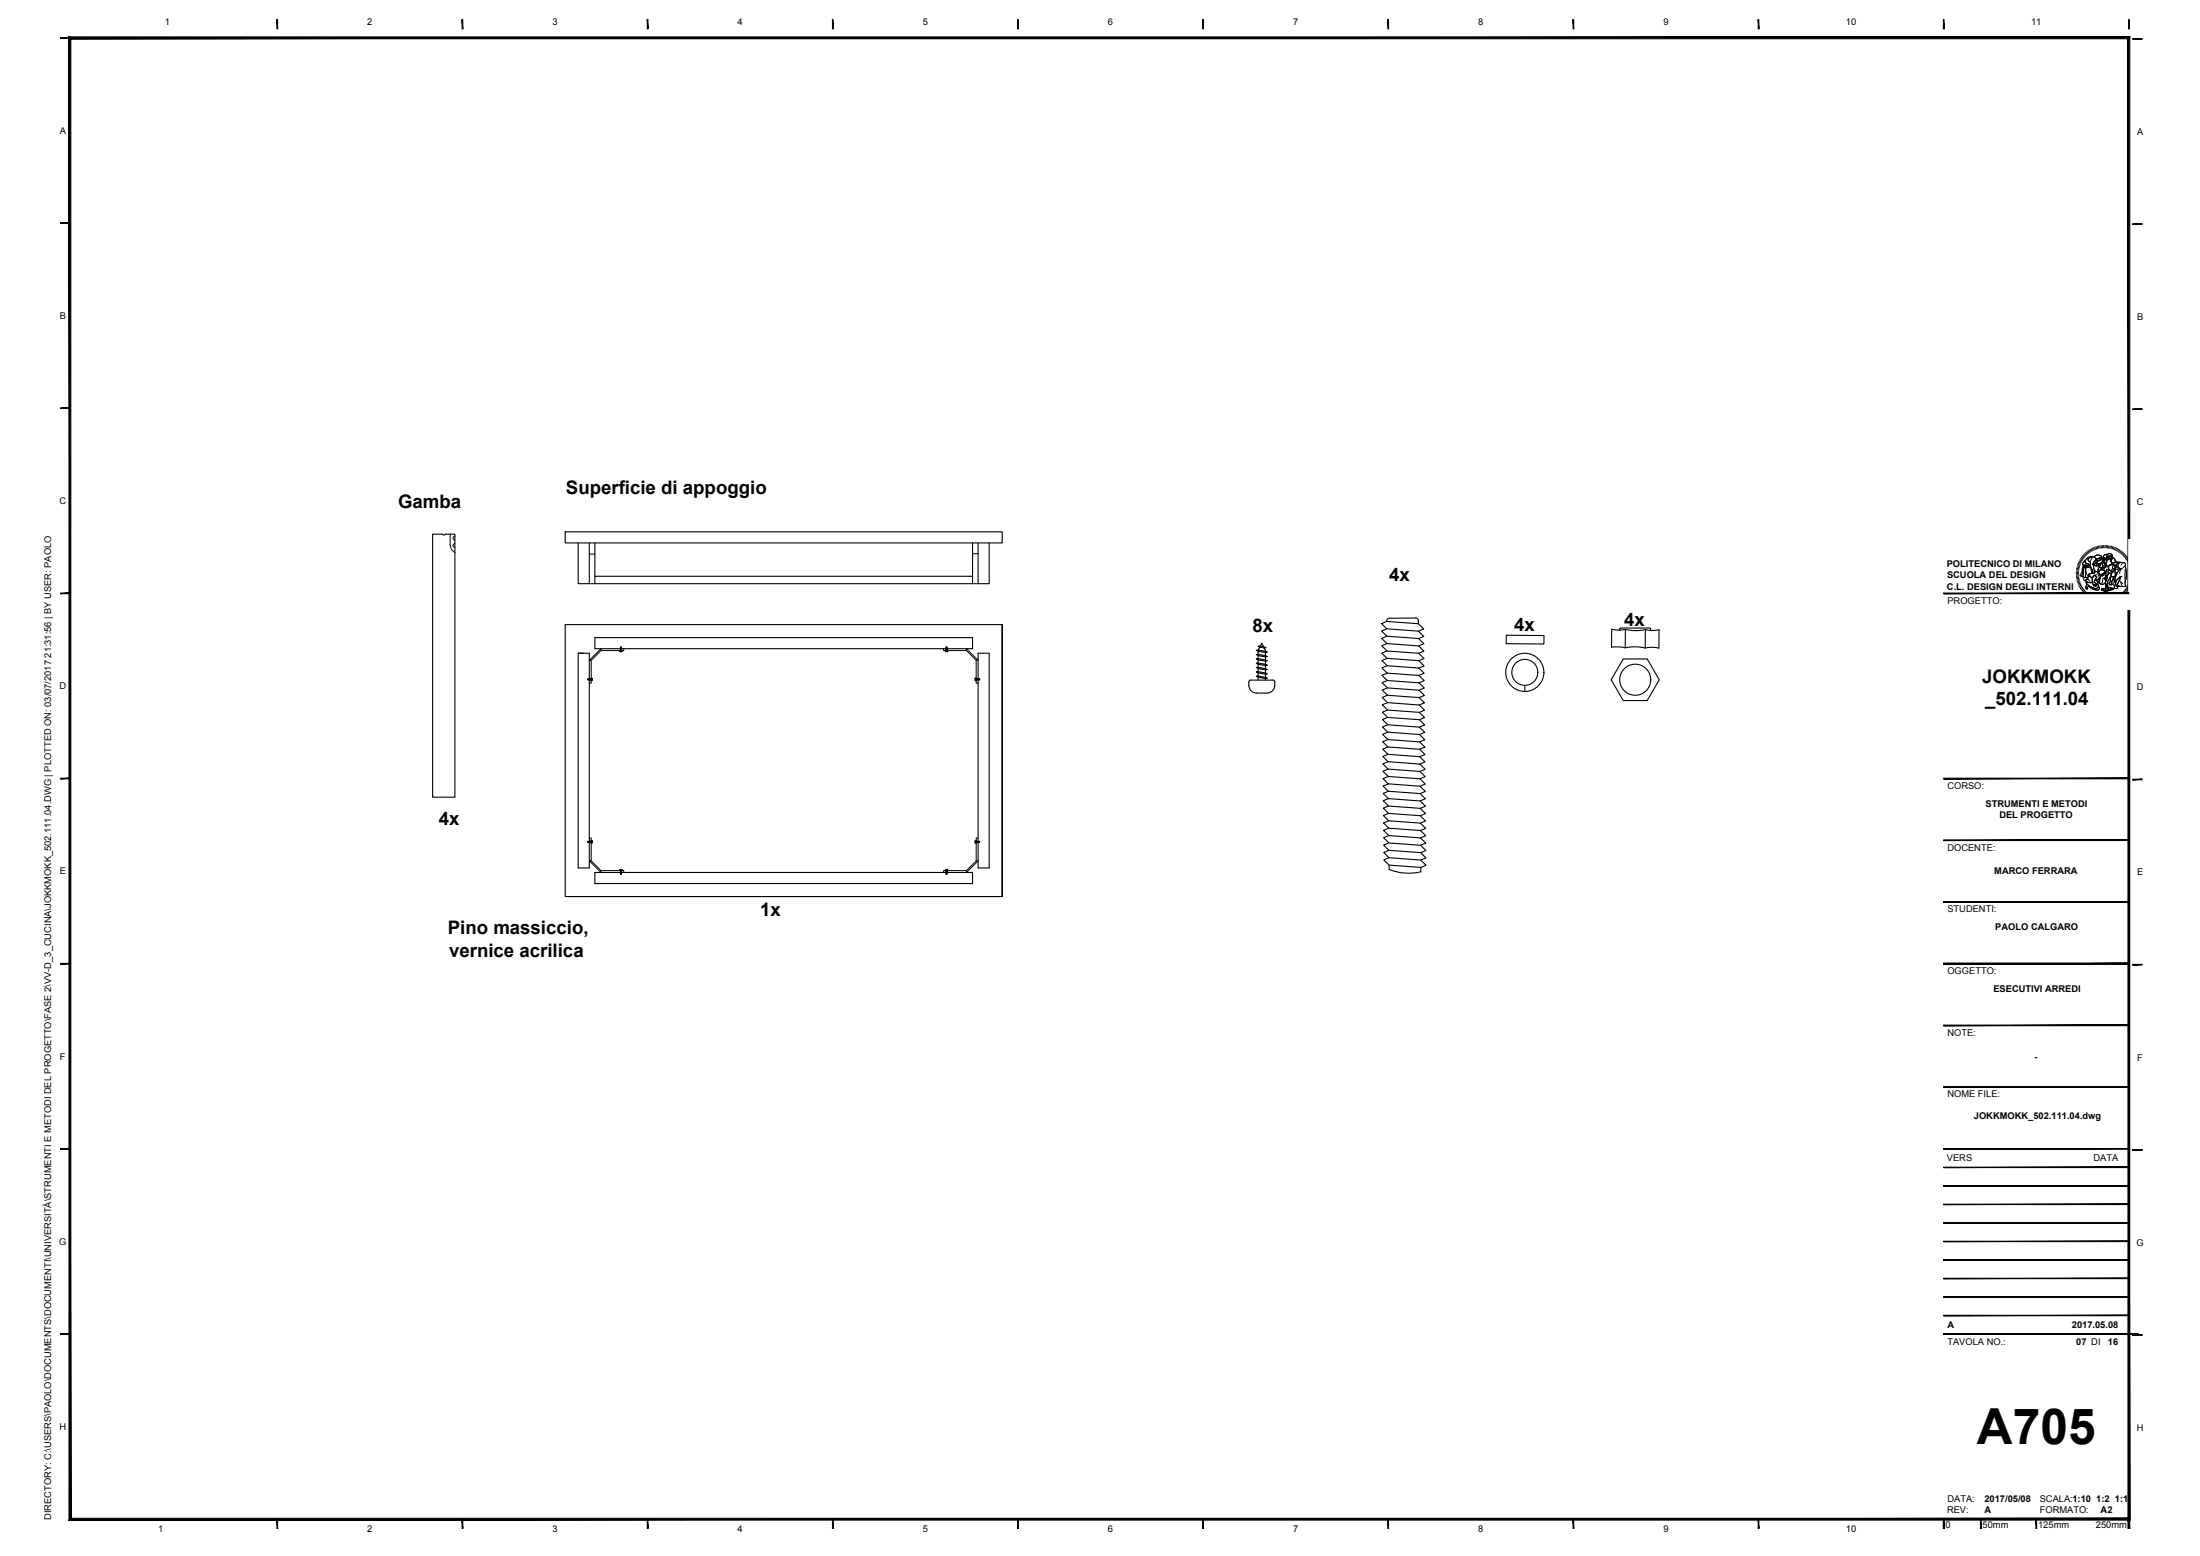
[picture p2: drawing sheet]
<svg xmlns="http://www.w3.org/2000/svg" width="594mm" height="420mm" viewBox="0 0 594 420" stroke-linecap="round" stroke-linejoin="round" font-family="sans-serif">
<g fill="none" stroke="#000" stroke-width=".3">
<path d="M120.3 144.2l-.5 .3-.4-.3h-2.6v71.1h6v-71.1h-2.5M152.6 143.6h118v3h-118zM156.1 146.6v11h3v-11M160.6 155.6h102v2h-102zM160.6 146.6v9M262.6 146.6v9M264.1 146.6v11h3v-11M156.1 176.4h3v7M157.6 176.4h-1.5v58h3v-7M167.5 175.2h-6.9v-3h102v3h-6.9M167.7 175.2h87.8M270.6 168.7v73.4h-118v-73.4h118v73.4"/>
<path d="M339.2 179.1l2.5 .3 .5 .2-.5 .1-2-.3zM339.2 177.9l2.5 .3 .5 .2-.5 .2-2-.4zM339.2 176.7l2.5 .3 .5 .3-.5 .1-2-.4zM339.2 175.6l2.5 .3 .5 .2-.5 .1-2-.3zM339.7 176.1v.6M339.7 177v.8M339.7 178.2v.8M339.7 179.4v.8M339.8 175.9l-.1 .2M340.2 174.8l-.4 .7M340.3 174.4l.4-.8 .5 1M340.3 174.4l1.6 .5-.5 .1-1.2-.2"/>
<path d="M340.3 174.4l-.6 .1 .5 .3M341.4 175l.3 .9M341.7 176.2v.8M341.7 177.4v.8M341.7 178.6v.8M341.7 179.7v.8M374.5 167.7v.1M374.5 169.8l-1.5-1.4 1.5-.6 8.5 .6 1.5 1.4-1.5 .6M374.5 171.8l-1.4-1.4 1.4-.6 8.5 .6 1.5 1.4-1.4 .6M374.5 173.8l-1.4-1.4 1.4-.6 8.6 .6 1.4 1.4-1.4 .6M374.6 175.8l-1.5-1.4 1.4-.6 8.6 .6 1.4 1.4-1.4 .6M374.6 177.8l-1.5-1.4 1.5-.6 8.5 .6 1.4 1.4-1.4 .6"/>
<path d="M374.6 179.8l-1.5-1.4 1.5-.6 8.5 .6 1.5 1.4-1.5 .6M383 167.6v.8M383 167.6a.71 .71 0 0 0-.7-.7h-7.1a.7 .7 0 0 0-.7 .8M406.7 171.5l10.2 .1v2.3l-10.2-.1zM435.2 169.9l1.9 .3 1.8-.3v5l-1.9-.2-1.8 .1zM437.4 170.2l.2-.6h7.9l.2 .2v.4M438.3 177.9h6.5l3.3 5.7-3.3 5.6h-6.5l-3.2-5.6zM438.9 174.9a12.1 12.1 0 0 1 5.4 .1M438.9 170a11.6 11.6 0 0 0 5.4 0l1.9 .2 1.8-.2v5l-1.9-.2-1.8 .2M444.3 170v5M159.1 183.6v43.6M264.1 183.4v-7h3v58h-3v-7"/>
<path d="M264.1 183.6v43.6M337.2 185.1l.1-1.2 .4-.3h6l.5 .3v1.2M337.2 185.1a2.09 2.09 0 0 0 2.1 2M339.2 181.4l2.5 .3 .5 .3-.5 .1-2-.4zM339.2 180.2l2.5 .3 .5 .3-.5 .1-2-.4zM339.2 182.6l2.5 .3 .5 .2-.5 .1-2-.3zM339.7 180.5v.9M339.7 181.7v.8M339.7 182.9v.7M341.7 180.9v.8M341.7 182.1v.8M341.7 183.2v.4"/>
<path d="M344.2 185.1a2.11 2.11 0 0 1-2 2h-2.9M374.6 181.8l-1.4-1.4 1.4-.6 8.5 .6 1.5 1.4-1.4 .6M374.6 183.8l-1.4-1.5 1.4-.5 8.6 .6 1.4 1.4-1.4 .6M374.6 185.8l-1.4-1.5 1.4-.5 8.6 .6 1.4 1.4-1.4 .6M374.7 187.7l-1.5-1.4 1.4-.5 8.6 .6 1.4 1.4-1.4 .6M374.7 189.7l-1.5-1.4 1.5-.6 8.5 .7 1.5 1.4-1.5 .6M374.7 191.7l-1.4-1.4 1.4-.6 8.5 .7 1.5 1.4-1.5 .6M374.7 193.7l-1.4-1.4 1.4-.6 8.5 .7 1.5 1.4-1.4 .5M374.7 195.7l-1.4-1.4 1.4-.6 8.6 .6 1.4 1.5-1.4 .5M374.8 197.7l-1.5-1.4 1.4-.6 8.6 .6 1.4 1.5-1.4 .5M374.8 199.7l-1.5-1.4 1.5-.6 8.5 .6 1.5 1.4-1.5 .6M411.8 185.1v1.6"/>
<path d="M374.8 201.7l-1.4-1.4 1.4-.6 8.5 .6 1.5 1.4-1.4 .6M374.8 203.7l-1.4-1.4 1.4-.6 8.6 .6 1.4 1.4-1.4 .6M374.8 205.7l-1.4-1.4 1.4-.6 8.6 .6 1.4 1.4-1.4 .6M374.9 207.7l-1.5-1.4 1.4-.6 8.6 .6 1.4 1.4-1.4 .6M374.9 209.7l-1.5-1.4 1.5-.6 8.5 .6 1.4 1.4-1.4 .6M374.9 211.7l-1.4-1.4 1.4-.6 8.5 .6 1.5 1.4-1.4 .6M374.9 213.7l-1.4-1.4 1.4-.6 8.6 .6 1.4 1.4-1.4 .6M374.9 215.6l-1.4-1.4 1.4-.5 8.6 .6 1.4 1.4-1.4 .6M375 217.7l-1.5-1.5 1.4-.6 8.6 .7 1.4 1.4-1.4 .6M375 219.6l-1.5-1.4 1.5-.5 8.5 .6 1.4 1.4-1.4 .6M167.5 235.6h-6.9v3h102v-3h-6.9M167.7 235.6h87.8"/>
<path d="M375 221.6l-1.4-1.4 1.4-.6 8.5 .7 1.5 1.4-1.5 .6M375 223.6l-1.4-1.4 1.4-.6 8.5 .7 1.5 1.4-1.4 .6M375 225.6l-1.4-1.4 1.4-.6 8.6 .7 1.4 1.4-1.4 .6M375 227.6l-1.4-1.4 1.4-.6 8.6 .7 1.4 1.4-1.4 .5M375.1 229.6l-1.5-1.4 1.4-.6 8.6 .6 1.4 1.5-1.4 .5M375.1 231.6l-1.4-1.4 1.4-.6 8.5 .6 1.5 1.5-1.5 .5M375.1 233.6v1.2a14 14 0 0 0 8.6 .6v-1.2l-8.6-.6-1.4-1.4 1.4-.6 8.5 .6 1.5 1.4-1.4 .6"/>
<circle cx="411.8" cy="181.6" r="3.5"/>
<circle cx="411.8" cy="181.6" r="5.2"/>
<circle cx="441.6" cy="183.5" r="4.2"/>
</g>
<g fill="none" stroke="#000" stroke-width=".27">
<path d="M16.4 10.3l2.5-.2v.2zM16.4 10.1h2.5l-2.5 .2zM18.6 10l.5 .5v399.5zM18.6 10l.5 400-.5 .5zM18.6 10h556.5l-556 .5zM19.1 10.5l556-.5-.5 .5zM74.8 5.3h.2v2.5zM74.8 5.3l.2 2.5h-.2zM124.8 5.3h.2v2.5zM124.8 5.3l.2 2.5h-.2zM174.8 5.3h.2v2.5zM174.8 5.3l.2 2.5h-.2z"/>
<path d="M224.8 5.3h.2v2.5zM224.8 5.3l.2 2.5h-.2zM274.8 5.3h.2v2.5zM274.8 5.3l.2 2.5h-.2zM324.8 5.3h.2v2.5zM324.8 5.3l.2 2.5h-.2zM374.8 5.3h.2v2.5zM374.8 5.3l.2 2.5h-.2zM424.8 5.3h.2v2.5zM424.8 5.3l.2 2.5h-.2zM474.8 5.3h.2v2.5zM474.8 5.3l.2 2.5h-.2z"/>
<path d="M524.8 5.3h.2v2.5zM524.8 5.3l.2 2.5h-.2zM574.6 10.5l.5 400-.5-.5zM574.8 5.3h.2v2.5zM574.8 5.3l.2 2.5h-.2zM575.1 10v400.5l-.5-400zM575.9 10.6l2.5-.2v.2zM575.9 10.4h2.5l-2.5 .2zM16.4 60.3l2.5-.2v.2zM16.4 60.1h2.5l-2.5 .2zM575.9 60.6l2.5-.2v.2zM575.9 60.4h2.5l-2.5 .2z"/>
<path d="M16.4 110.3l2.5-.2v.2zM16.4 110.1h2.5l-2.5 .2zM575.9 110.6l2.5-.2v.2zM575.9 110.4h2.5l-2.5 .2zM121.6 144.2v2.9M121.6 147.1a2.45 2.45 0 0 0 1.2 2.1M122.8 146.8a.51 .51 0 0 0-.5 .5 .51 .51 0 0 0 .5 .5M122.8 144.8a.51 .51 0 0 0-.5 .5 .51 .51 0 0 0 .5 .5M159.1 157.6h1.5M159.1 149.6h1.5M262.6 149.5h1.5M262.6 157.6h1.5"/>
<path d="M560.6 154.9h.7M560.6 154.5l.7 .1M560.7 154.2h.6M560.7 153.8l.7 .1M560.8 153.5l.6 .1M560.9 153.1l.6 .2M560.9 152.8l.7 .2M561 152.4l.7 .3M561.2 152.1l.6 .3M561.3 151.8l.6 .3M561.3 155.2l-.7 .1M561.3 155.5l-.6 .1"/>
<path d="M561.4 155.9l-.7 .1M561.4 156.2l-.6 .1M561.5 151.5l.6 .3M561.5 156.5l-.7 .2M561.6 156.8l-.7 .2M561.6 151.1l.6 .4M561.7 157.1l-.7 .2M561.8 157.4l-.7 .3M561.8 150.8l.6 .4M561.9 157.7l-.6 .3M562 150.5l.6 .4M562 158l-.6 .3"/>
<path d="M562.2 158.3l-.6 .4M562.2 150.2l.6 .5M562.4 158.6l-.6 .4M562.4 150l.6 .4M562.5 152.5l.7 .1a.83 .83 0 0 0 1.3-.1v.6h-.9a.77 .77 0 0 1-1.1-.5zM562.5 152.5l.1 .5M562.5 158.9l-.5 .4M562.7 149.7l.5 .5M562.7 153l-.3 .6-.1 1.3-.3 .7 .4 .1M562.7 159.1l-.5 .4M562.9 151.5l.3-.2-.1 .3a.86 .86 0 0 0 1 .8l.3 .1-.2 .1a.72 .72 0 0 1-1 0l-.3 .1a.51 .51 0 0 1-.5-.5 .51 .51 0 0 1 .3-.5zM562.9 149.5l.5 .4"/>
<path d="M562.9 159.4l-.5 .4M563 153.1h.4l-.2 .5v2.3h-.2l-.6-.2 .2-.7v-1.3zM563 153.1l-.3 .4-.1 1.6-.2 .6 .7 .2M563.1 151.3l-.5 .5a.44 .44 0 0 0-.2 .6 .44 .44 0 0 0 .5 .3l.6-.1a.67 .67 0 0 0 .9-.1M563.1 159.6l-.5 .5M563.2 149.2l.5 .5M563.2 156.7a1.22 1.22 0 0 0 1.8 .5M563.3 151l.6-.5 1.3-.1a1.01 1.01 0 0 0-1.3 1l.6 .3v.8l-.5-.1a.78 .78 0 0 1-.9-.8zM563.3 157l.1 .6 .8 .6 1.9 .9M563.3 157l.6 .3 1.1-.1 .4 .8-.1 .2 .3-.2 .2 .3-.1-.5 .3 .4-.1-.5 .4 .2-.8-.7 .3-.7 .4 .1 .3 1a.88 .88 0 0 1-.2 1.2 .88 .88 0 0 1-1.2-.1l-1.6-1zM563.4 159.9l-.5 .5M563.4 153.1h.4a.82 .82 0 0 1 1.1 .6l.2 1-.4 .2a.54 .54 0 0 0-.6 .1 .54 .54 0 0 0-.1 .6l-.3 .5a.56 .56 0 0 1-.5-.8v-1.7z"/>
<path d="M563.4 153.1l-.2 .5v2.3M563.5 149l.4 .5M563.5 157.7l-.1 .2a.8 .8 0 0 0 .1 1.2l.2-.2-.1-.1a.49 .49 0 0 1 .4-.4 .49 .49 0 0 1 .5 .3l.9 .5a1.28 1.28 0 0 0 1.4-.1l-.1-.8M563.5 157.7l.8 .6 1.1 .5a.86 .86 0 0 0 1.3-.5 .65 .65 0 0 1 0 .9 .65 .65 0 0 1-.9 .1l-1.3-.6a.45 .45 0 0 0-.5-.3 .45 .45 0 0 0-.4 .4l.1 .2a.43 .43 0 0 1-.5-.2 .43 .43 0 0 1 .1-.5zM563.7 156.1a.5 .5 0 0 0-.8-.1 .5 .5 0 0 0 .1 .8 .7 .7 0 0 1 .7-.4 .7 .7 0 0 1 .6 .5l.1 .1M563.7 148.8l.5 .5M563.9 155.8l.4-.3 .2 .2a.73 .73 0 0 1 .5 1v.5a1.21 1.21 0 0 1-1.8-.5l.6-.3-.1-.2zM563.9 155.1l1.2-.4 .3 .2 .3-.5 .9 .1 .3 .4a.99 .99 0 0 1 .1 1.2 .99 .99 0 0 1-1.1 .5v-.3a.47 .47 0 0 0 0-.8 .47 .47 0 0 0-.7 .3l-.2 .4-.7-.7-.4 .1zM564 148.5l.4 .6M564.1 150.7a.93 .93 0 0 1 1.1-.4 .93 .93 0 0 1 .6 1l-.2 .3a.92 .92 0 0 0-.3 1.4 1.1 1.1 0 0 0 .8 1.4h-.5l-.2 .5-.3-.2v-.5l-.6-1.1v-1.4a.61 .61 0 0 1-.5-.4 .61 .61 0 0 1 .1-.6zM564.2 155.4l.8 .8M564.3 155.5l-.6 .5 .1 .4"/>
<path d="M564.3 148.4l.4 .5M564.5 153.1l-1.9-.1-.3 .5a2.02 2.02 0 0 1-.6 1.7l.2 .4M564.7 148.2l.3 .6M564.7 153.4l.2 1.4M564.9 150.7l-.4 .9 .1 1.6 .4 .7 .2 1 .3-.1 .1-.4 .4-.1a1.05 1.05 0 0 1-.7-1.4 .93 .93 0 0 1 .4-1.4 .71 .71 0 0 0 .1-.8 .71 .71 0 0 0-.8-.4l-1.2 .2-.6 .6-.1 .5a.86 .86 0 0 0 1 .8l.3 .1M565 148l.3 .6M565.1 154.7l-.4 .2a.53 .53 0 0 0-.6 .1 .53 .53 0 0 0-.1 .7M565.2 150.4a1 1 0 0 0-1.3 1l.6 .3M565.3 147.9l.3 .6M565.4 155.5a.47 .47 0 0 1 .7 .1 .47 .47 0 0 1-.2 .7l-.4 .9 .8 .7-.4-.2 .1 .5-.3-.4 .1 .5-.2-.3-.3 .2 .1-.3-.4-.5v-1.1zM565.4 151.7l1-.4-.2 .6-1.1 .5zM565.4 155.5a.47 .47 0 0 1 .7 .1 .47 .47 0 0 1-.2 .7l-.4 .9 .8 .7-.4-.2 .1 .5-.3-.4 .1 .5-.2-.3-.2 .2v-.3l-.4-.5v-1.1z"/>
<path d="M565.4 152.2l.8-.3 .3 .3a.33 .33 0 0 0-.4 .2 .33 .33 0 0 0 .2 .4 .59 .59 0 0 1-.9-.6zM565.4 152.2l.3 .5 .5 .1M565.5 150.4l.8-.5 1.1 .2a.3 .3 0 0 1 .3 .4 .3 .3 0 0 1-.5 .1l-.2-.1-.6 .4-.5-.1M565.6 147.7l.3 .7M565.7 150.1l1.1-.2 .7 .4a.23 .23 0 0 1 .1 .2 .23 .23 0 0 1-.2 .2l-.4-.2-.4 .4h-.4l-.7-.5zM565.8 150.7l.7 .2 .6-.4 .3 .2-.2 .6-.4 .2-.5-.2-.5 .1zM566 147.6l.2 .7M566.1 154.3l.6 .3 .3 .4a.83 .83 0 0 1-.3 1.3M566.2 156.6l.3 1a.8 .8 0 0 1 0 1 .8 .8 0 0 1-.9 .3M566.2 152.2l.8 .1-.2 .1a.38 .38 0 0 1-.2 .5 .38 .38 0 0 1-.5-.2 .38 .38 0 0 1 .1-.5zM566.2 151.9l.3 .3M566.3 151.7l-.1 .2-1.1 .5"/>
<path d="M566.3 155.2l-.8 .2M566.3 147.5l.2 .7M566.4 151.3l-.4 .5M566.5 154.9l.7 .4M566.6 152.2a.34 .34 0 0 0-.5 .3 .34 .34 0 0 0 .5 .4 .34 .34 0 0 0 .2-.5l.2-.1h-.6M566.6 155.3a.7 .7 0 0 1 .1 1 .7 .7 0 0 1-.9 .2M566.7 154.5l.1-.4a1.09 1.09 0 0 1 1.6 .1 .28 .28 0 0 1 .1 .4 .28 .28 0 0 1-.3 .2l-1.1 .4M566.7 147.4l.1 .7M566.7 154.3l.6-.5 .5 .1 .6 .3a.33 .33 0 0 1 .1 .5 .33 .33 0 0 1-.5 .1l-.3 .2a.47 .47 0 0 1-.5 .3 .47 .47 0 0 1-.4-.5zM566.7 157.2l.8 .6M566.9 151.2v.1M566.9 150.8l.2 .2"/>
<path d="M567 153.1a1.28 1.28 0 0 0-.5 1.3M567 156.5v1M567 147.4l.1 .6M567 150.9v.1M567.1 155.2l.6 .4 .4-.3 .1-.5a.32 .32 0 0 0 .3-.3 .32 .32 0 0 0-.1-.3l-.6-.3h-.6l-.5 .7-.2-.1v-.5l.5-.9 .2 .2h1.1l.5-.3v-.4l.6 .2 .1 1a.69 .69 0 0 0-.1 1.1l-.3 .6-.5 .2-.1 .5h-.4l.3 .2h.2v.3l.2-.2-.4 1.1a.97 .97 0 0 1-1.4-.1l-.4-.4 .4-.5 .2-1.1M567.1 155.2l.6-.2a.25 .25 0 0 1 .2-.2 .25 .25 0 0 1 .3 .2l-.1 .3-.4 .2-.5-.1zM567.1 156l-.3 .9-.4 .5M567.3 151l.8-.1a.24 .24 0 0 1 .3 .3 .24 .24 0 0 1-.4 .2zM567.4 147.3v.7M567.4 150.7l-.2 .6-.4 .2-.5-.2-.5 .1M567.5 159.1l1.9-.5 1.2 .2-2 .6zM567.5 159.1l1.1 .3v.3l-1.1-.3z"/>
<path d="M567.5 151.8l.6-.1 .3 .1 .4 1a.22 .22 0 0 1-.1 .3 .22 .22 0 0 1-.3-.2l.2-.3-.2-.6a.43 .43 0 0 0-.7-.1 .43 .43 0 0 0 0 .6l.1 .1a.5 .5 0 0 1-.1 .8 .5 .5 0 0 1-.8-.3zM567.7 147.3l.1 .7M567.7 151.8h.4l.4 .4v.8l-.2 .3h-.5l-.2-1.1zM567.8 150.9v-.3a.52 .52 0 0 1 .6 0 .52 .52 0 0 1 .2 .5l-.2 .1M567.8 155.3v.1M567.8 156.2l-.3 1.6 1-.2M567.8 150.6a.5 .5 0 0 1 .6 0 .5 .5 0 0 1 .2 .5l-.8-.2zM567.9 155l.1 .1M567.9 155.3h.1M567.9 155.1h.1M568 152.1h.1M568 152l-.1 .2"/>
<path d="M568.1 147.3v.6M568.2 151l-.4-.1-.5 .2h.3a.36 .36 0 0 0 .4 .3 .36 .36 0 0 0 .3-.4l-.1-.1v.2M568.2 156.1l.3 .1 .2-.6 .4-.1-.4 1.2-.1-.3h-.2zM568.2 153.4v.7M568.2 154.8l-.1 .5a.54 .54 0 0 1-.9-.1M568.3 151.9l.2 .3-.1 .1M568.4 152.1v-.1a.43 .43 0 0 0-.7-.2 .43 .43 0 0 0 0 .7 .48 .48 0 0 1 .1 .7 .48 .48 0 0 1-.7 .1 .48 .48 0 0 1 .1-.7l.3-.8 .6-.1 .4 .2 .3 .7a.24 .24 0 0 1-.1 .4 .24 .24 0 0 1-.3-.2M568.4 147.3v.6M568.5 152.4h-.2M568.5 152.2a.42 .42 0 0 1-.1 .6 .42 .42 0 0 1-.6-.1M568.5 153.1l-.3 .2h-.4M568.6 159.4l2-.6v.3l-2 .6z"/>
<path d="M568.6 159.4v.3M568.6 151.1l.2-.1 .1 .4-.2 .8M568.7 155.6h.1M568.7 156.2l-.1 .5 .2-.2M568.7 150.6l.1 .5M568.8 152.6l-.2-.4a.88 .88 0 0 0 .1-1.2l-.3-.4a.46 .46 0 0 1-.4-.5 .46 .46 0 0 1 .6-.3l.6-.1-.3 .7 .1 .9 .2-.1v-.5a.41 .41 0 0 0 .3 .4 .41 .41 0 0 0 .5-.2l-.1 .7 .2-.1 .4 .6-1.1 .7M568.8 147.3l-.1 .6M568.8 156l-.1 .2-.1-.2M568.8 153.7l-.1 1.3M568.8 152.9l.5 .2M569 157.7l.1-.1 .1 1.1-.2-.6-.4 .7zM569 154.8l-.4 .4v.4"/>
<path d="M569.1 155.5l-.4 .1-.2 .6h-.4l.3 .2h.2M569.1 153.7l-.4 .9M569.1 147.3v.7M569.2 149.7h-.5a.62 .62 0 0 0-.7 .8M569.2 150.7l.3 .4 .5-.2M569.3 149.6l.6-.1 .5 .6v.7l-.4 .9v-.8l.2-.4a.34 .34 0 0 0-.1-.5 .34 .34 0 0 0-.5 .2l-.3 .2-.1 .8-.2 .1-.1-.9zM569.3 149.6l.7-.1 .4 .6-.2 1.2-.2 .4v-.8l.2-.4a.35 .35 0 0 0-.1-.5 .35 .35 0 0 0-.5 .1l-.3 .3-.1 .8-.2 .1-.1-.9zM569.4 152.8h.1a1.49 1.49 0 0 1 1.9 .1l-.1 .6a1.26 1.26 0 0 1-1.1 .8l-.7-.6zM569.4 150.5h.2M569.4 154.8l.9-.1-.7 1.6a1.49 1.49 0 0 0-.5 1.4h-.1l-.3 .6-.2-.9zM569.4 154.8l-.9 2.6 .2 .9 .4-.7 .2 1.4-.3-.9-.4 1.1 .1-.9M569.4 150.2h.3a.29 .29 0 0 1 .4-.1 .29 .29 0 0 1 .1 .4l-.2 .4a.46 .46 0 0 1-.7-.1 .46 .46 0 0 1 .1-.6z"/>
<path d="M569.5 150.9l.1 .1M569.5 153.8a.63 .63 0 0 0-.1 1l.9-.2 .5-.5M569.5 147.4l-.1 .6M569.5 150.5v.1M569.6 150.8h.1M569.8 147.4l-.1 .7M569.9 150.6l.2 .1M569.9 150.7h.1M569.9 155.8l.8-.1-.5 1.3 .2 .7-.4 .2-.4-.2zM570.1 151.5l.4 .6M570.2 153.9v.1M570.2 147.5l-.2 .6"/>
<path d="M570.3 154.7l-.7 1.6a1.49 1.49 0 0 0-.5 1.4M570.3 152.3l.8-.4 1-.1-.7 1-1.2-.4zM570.3 153.9h-.3M570.4 150.5l.5 .4 .7 .9-.6 .1a.51 .51 0 0 1-.6 .1 .51 .51 0 0 1-.3-.5zM570.4 150.5l.7 .5 .2 .5M570.4 154.2h-.1M570.5 147.6l-.2 .6M570.6 158.9v.2l-2 .6-1.1-.3v-.3l1.1 .3 2-.5a5.9 5.9 0 0 0-3.1 .2M570.7 155.7l-.5 1.3 .2 .8-.2 .1-.6-.2 .3-1.9M570.9 147.7l-.2 .6M570.9 153.8h.3l-.1 .8a.79 .79 0 0 1 0 .9 .79 .79 0 0 1-1 .2l-.2 .1 .3-1.1zM570.9 153.5l-.1 .4"/>
<path d="M570.9 152.6h.4l.1 .4M571 151.4l.5 .4M571.1 155.7l-1.2 .1M571.1 157l-.1 .3 .3 .1M571.2 147.8l-.2 .7M571.2 153.8v1.3l-.3 .9a1.85 1.85 0 0 0-.1 2.1l.2 .2M571.4 156.8l1.1-1-.5 1.6a1.26 1.26 0 0 0-.2 1.4 .47 .47 0 0 1-.7 .1 .47 .47 0 0 1 0-.7zM571.4 152.8a1.04 1.04 0 0 1 .6-.9 1.04 1.04 0 0 1 1.1 .1 .56 .56 0 0 1 .8 .2 .56 .56 0 0 1-.2 .8l-.3 .2a1.09 1.09 0 0 1-1.9-.2M571.4 153l-.4 .6a.64 .64 0 0 1-.4 .6 .64 .64 0 0 1-.7-.2h-.1a.69 .69 0 0 1-.2-1.1l.6-.4a.32 .32 0 0 1 .4 .2 .32 .32 0 0 1-.2 .4l.1 .3a.22 .22 0 0 0 .1 .2 .22 .22 0 0 0 .3-.1l.2-.4-.1-.5-.7-.2-.9 .4v.5M571.5 154.6v.5M571.5 148l-.2 .6M571.9 148.1l-.4 .6"/>
<path d="M571.9 153.7l-.9 .1M572 157.9l.5 .5M572.2 148.3l-.4 .6M572.2 151.8a2.5 2.5 0 0 0-2 .6M572.3 156.7l.9 .9M572.4 153.7a6.7 6.7 0 0 0-1.4 3.5l1.5-1.4 .5-.1M572.4 151.9a.92 .92 0 0 0-.5 1 .92 .92 0 0 0 .9 .7M572.4 151.8l.6 .1a.62 .62 0 0 1 .7 .1 .62 .62 0 0 1 .2 .7l.2 1a8.1 8.1 0 0 1-.3 3.8l.3 .8h-1.9a.45 .45 0 0 1-.6-.2 .45 .45 0 0 1 .3-.6l.6-1.7-1.5 1.4a5.7 5.7 0 0 1 1.5-3.5l.4-.1a.93 .93 0 0 1-1-.7 .93 .93 0 0 1 .5-1.1zM572.5 148.5l-.4 .6M572.5 155.8l-.5 1.6a1.29 1.29 0 0 0-.2 1.4l-.2 .1a.45 .45 0 0 1-.6-.1 .45 .45 0 0 1 .1-.6l.3-1.4M572.6 153.7l-.2 1.1M572.7 157.2l.2 .7 .5 .5"/>
<path d="M572.8 148.7l-.4 .5M573 152.3l-.3 .3M573.1 148.9l-.5 .5M573.1 160l.4 .5M573.3 159.8l.5 .4M573.3 149.1l-.4 .6M573.5 159.5l.5 .5M573.6 149.4l-.5 .5M573.7 159.3l.6 .4M573.8 153.9l.1 3.3M573.8 149.6l-.5 .5M573.9 152.8a9.6 9.6 0 0 1 0 4.9l.2 .6h-2.4"/>
<path d="M573.9 159l.6 .4M574.1 149.9l-.5 .5M574.1 158.8l.6 .3M574.3 158.5l.6 .3M574.3 150.2l-.5 .4M574.5 158.2l.6 .3M574.5 150.5l-.5 .4M574.6 157.9l.6 .3M574.7 150.8l-.5 .3M574.7 157.6l.7 .3M574.9 157.3l.6 .2M574.9 151.1l-.6 .3"/>
<path d="M575 157l.6 .2M575.1 156.7l.6 .1M575.1 151.4l-.6 .3M575.1 156.4l.7 .1M575.2 156l.7 .2M575.2 155.7l.7 .1M575.2 151.7l-.6 .3M575.3 155.4h.6M575.3 155.1l.7 .1M575.4 152l-.6 .3M575.5 152.4l-.6 .2M575.6 152.7l-.6 .2"/>
<path d="M575.7 153l-.6 .2M575.8 153.4l-.7 .1M575.9 153.7l-.7 .1M575.9 154.1l-.7 .1M575.9 154.4l-.6 .1M576 154.8h-.7M16.4 160.3l2.5-.2v.2zM16.4 160.1h2.5l-2.5 .2zM162.3 175.7l-2.7 2.6v6.2h-.5M167.3 175.7h-5v-.5l-3.2 3.1h.5M167.3 175.7h.6l.1 .1-.5 .2zM167.5 175.5l.3-.1z"/>
<path d="M167.5 175.4l.3-.1zM167.5 175.3l.3-.1zM167.5 175.1h.3zM167.5 175h.3zM167.5 175.6h.3zM167.5 174.9h.3zM167.5 174.8l.3-.1zM167.5 174.9v.8M167.6 174.8v.1M167.6 174.8h.1M167.7 174.7h-.1M167.7 174.8h.1"/>
<path d="M167.7 174.9v.8M168.4 175.2v.5h-.4M254.8 175.2v.5h.5M255.3 175.9l.5 .1M255.5 175.4l.3 .1zM255.5 175.3l.3 .1zM255.5 175.2l.3 .1zM255.5 175.1h.3zM255.5 175h.3zM255.5 175.6h.3zM255.5 174.9h.3zM255.5 174.7l.2 .1z"/>
<path d="M255.5 174.9v.8M255.5 174.8h.1M255.6 174.8h-.1M255.6 174.7h.1M255.7 174.8h.1M255.7 174.8v.1M255.7 174.9v.8M255.9 175.7h-.6v.2M255.9 175.7l.1 .2M255.9 175.9l-.1 .1M256 175.7h5v-.5l3.1 3.1h-.5M261 175.7l2.6 2.6v6.2h.5"/>
<path d="M563.6 160.1l-.4 .5M563.9 160.3l-.5 .5M564.1 160.5l-.4 .6M564.4 160.7l-.4 .6M564.6 160.9l-.3 .6M564.9 161l-.3 .6M565.2 161.2l-.3 .6M565.5 161.3l-.2 .7M565.8 161.4l-.2 .7M566.1 161.6l-.2 .6M566.4 161.6l-.1 .7M566.8 161.7l-.2 .7"/>
<path d="M567.1 161.8l-.1 .7M567.4 161.8l-.1 .7M567.7 161.9v.7M568 161.9v.7M568.4 161.9v.7M568.7 161.9v.7M569 161.9l.1 .6M569.3 161.8l.1 .7M569.7 161.8l.1 .6M570 161.7l.1 .7M570.3 161.6l.2 .7M570.6 161.5l.2 .7"/>
<path d="M570.9 161.4l.3 .6M571.2 161.3l.3 .6M571.5 161.1l.3 .6M571.8 161l.3 .5M572.1 160.8l.3 .6M572.3 160.6l.4 .6M572.6 160.4l.4 .6M572.8 160.2l.5 .5M575.9 160.6l2.5-.2v.2zM575.9 160.4h2.5l-2.5 .2zM158.7 183.4v.1M158.7 183.3l.1 .3z"/>
<path d="M158.8 183.5h.1M158.8 183.3l.1 .3zM158.8 183.4h.1M158.9 183.4h.7M158.9 183.4h.1M158.9 183.6h.7M159 183.3v.3zM159.1 183.3v.3zM159.2 183.3v.3zM159.3 183.3l.1 .3zM159.4 183.3l.1 .3zM159.5 183.3l.1 .3z"/>
<path d="M159.7 183.1l.3 .2-.2 .5zM263.3 183.2l.3-.1v.7l-.3-.1zM263.6 183.4h.8M263.7 183.3v.3zM263.8 183.3v.3zM264 183.3l-.1 .3zM264.1 183.3l-.1 .3zM264.2 183.3l-.1 .3zM264.3 183.3v.3zM264.4 183.4h.1M264.4 183.3v.3zM264.5 183.4h.1"/>
<path d="M264.5 183.5l-.9 .1M264.5 183.4v.1M264.5 183.3v.3zM16.4 210.3l2.5-.2v.2zM16.4 210.1h2.5l-2.5 .2zM575.9 210.6l2.5-.2v.2zM575.9 210.4h2.5l-2.5 .2zM158.7 227.2v.1M158.8 227.4h.1M158.8 227.2l-.1 .2zM158.8 227.2h.1M158.9 227.2h-.1"/>
<path d="M158.9 227.4h.1M158.9 227.1l-.1 .4zM158.9 227.4h.7M158.9 227.2h.7M159 227.1v.4zM159.1 227.1v.4zM159.1 226.3h.5v6.2l2.7 2.6M159.2 227.1v.4zM159.4 227.1l-.1 .4zM159.5 227.1l-.1 .4zM159.6 227.1l-.1 .4zM159.6 232.5h-.5l3.2 3.1v-.5h5"/>
<path d="M159.7 227l.3 .2-.2 .5-.2-.1zM167.3 235l.1-.2h.5l.1 .3h.4v.5M167.3 235v.1M167.3 235.1h.6M167.5 235.3h.3zM167.5 235.4h.3zM167.5 235.5l.3 .1zM167.5 235.6l.3 .1zM167.5 235.7l.3 .1zM167.5 235.2h.3zM167.5 235.9h.3zM167.5 236h.3z"/>
<path d="M167.5 235.1l.1 .8M167.6 235.9v.1M167.6 236h.1M167.7 235.9v.1M167.7 235.8v.1M167.7 235.1v.8M255.3 235v.1M255.3 235.1h-.5v.5M255.3 234.9v.1M255.3 235.1h.6M255.5 235.3h.3zM255.5 235.4h.3z"/>
<path d="M255.5 235.6l.3-.1zM255.5 235.7l.3-.1zM255.5 235.8l.3-.1zM255.5 235.2h.3zM255.5 235.9h.3zM255.5 236h.2zM255.5 235.1v.8M255.5 235.8v.1M255.5 235.9l.1 .1M255.7 236h-.1M255.7 235.9v.1M255.7 235.1v.8"/>
<path d="M255.8 234.8l-.5 .1M255.8 234.8l.1 .1M263.3 227h.3v.7l-.3-.3zM263.6 232.5h.5l-3.1 3.1v-.5h-5v-.2M263.6 227.2l.9 .1M263.6 227.4h.8M263.7 227.1v.4zM263.8 227.1v.4zM263.9 227.1l.1 .4zM264 227.1l.1 .4zM264.1 226.3h-.5v6.2l-2.6 2.6M264.1 227.1l.1 .4z"/>
<path d="M264.3 227.1v.4zM264.4 227.1v.4zM264.4 227.4h.1M264.5 227.4h-.1M264.5 227.2v.2zM264.5 227.4h.1M16.4 260.3l2.5-.2v.2zM16.4 260.1h2.5l-2.5 .2zM575.9 260.6l2.5-.2v.2zM575.9 260.4h2.5l-2.5 .2zM16.4 310.3l2.5-.2v.2zM16.4 310.1h2.5l-2.5 .2z"/>
<path d="M575.9 310.6l2.5-.2v.2zM575.9 310.4h2.5l-2.5 .2zM16.4 360.3l2.5-.2v.2zM16.4 360.1h2.5l-2.5 .2zM575.9 360.6l2.5-.2v.2zM575.9 360.4h2.5l-2.5 .2zM18.6 410.5l.5-.5h555.5zM18.6 410.5l556-.5 .5 .5zM74.8 410.2h.2v2.5zM74.8 410.2l.2 2.5h-.2zM124.8 410.2h.2v2.5zM124.8 410.2l.2 2.5h-.2z"/>
<path d="M174.8 410.2h.2v2.5zM174.8 410.2l.2 2.5h-.2zM224.8 410.2h.2v2.5zM224.8 410.2l.2 2.5h-.2zM274.8 410.2h.2v2.5zM274.8 410.2l.2 2.5h-.2zM324.8 410.2h.2v2.5zM324.8 410.2l.2 2.5h-.2zM374.8 410.2h.2v2.5zM374.8 410.2l.2 2.5h-.2zM424.8 410.2h.2v2.5zM424.8 410.2l.2 2.5h-.2z"/>
<path d="M474.8 410.2h.2v2.5zM474.8 410.2l.2 2.5h-.2zM524.8 410.2h.2v2.5zM524.8 410.2l.2 2.5h-.2zM574.8 410.2h.2v2.5zM574.8 410.2l.2 2.5h-.2z"/>
</g>
<g fill="#000">
<path d="M16.4 10.3h2.5v-.2zM16.4 10.1h2.5l-2.5 .2z"/>
<path d="M18.6 10l.5 400v-399.5zM18.6 10l.5 400-.5 .5zM18.6 410.5l556-.5h-555.5zM18.6 410.5l556-.5 .5 .5zM574.6 10.5v399.5l.5 .5zM575.1 10v400.5l-.5-400zM19.1 10.5h555.5l.5-.5zM18.6 10h556.5l-556 .5z"/>
<path d="M74.8 5.3l.2 2.5v-2.5zM74.8 5.3l.2 2.5h-.2z"/>
<path d="M124.8 5.3l.2 2.5v-2.5zM124.8 5.3l.2 2.5h-.2z"/>
<path d="M174.8 5.3l.2 2.5v-2.5zM174.8 5.3l.2 2.5h-.2z"/>
<path d="M224.8 5.3l.2 2.5v-2.5zM224.8 5.3l.2 2.5h-.2z"/>
<path d="M274.8 5.3l.2 2.5v-2.5zM274.8 5.3l.2 2.5h-.2z"/>
<path d="M324.8 5.3l.2 2.5v-2.5zM324.8 5.3l.2 2.5h-.2z"/>
<path d="M374.8 5.3l.2 2.5v-2.5zM374.8 5.3l.2 2.5h-.2z"/>
<path d="M424.8 5.3l.2 2.5v-2.5zM424.8 5.3l.2 2.5h-.2z"/>
<path d="M474.8 5.3l.2 2.5v-2.5zM474.8 5.3l.2 2.5h-.2z"/>
<path d="M524.8 5.3l.2 2.5v-2.5zM524.8 5.3l.2 2.5h-.2z"/>
<path d="M574.8 5.3l.2 2.5v-2.5zM574.8 5.3l.2 2.5h-.2z"/>
<path d="M575.9 10.6h2.5v-.2zM575.9 10.4h2.5l-2.5 .2z"/>
<path d="M16.4 60.3h2.5v-.2zM16.4 60.1h2.5l-2.5 .2z"/>
<path d="M575.9 60.6h2.5v-.2zM575.9 60.4h2.5l-2.5 .2z"/>
<path d="M16.4 110.3h2.5v-.2zM16.4 110.1h2.5l-2.5 .2z"/>
<path d="M575.9 110.6h2.5v-.2zM575.9 110.4h2.5l-2.5 .2z"/>
<path d="M16.4 160.3h2.5v-.2zM16.4 160.1h2.5l-2.5 .2z"/>
<path d="M575.9 160.6h2.5v-.2zM575.9 160.4h2.5l-2.5 .2z"/>
<path d="M16.4 210.3h2.5v-.2zM16.4 210.1h2.5l-2.5 .2z"/>
<path d="M575.9 210.6h2.5v-.2zM575.9 210.4h2.5l-2.5 .2z"/>
<path d="M16.4 260.3h2.5v-.2zM16.4 260.1h2.5l-2.5 .2z"/>
<path d="M575.9 260.6h2.5v-.2zM575.9 260.4h2.5l-2.5 .2z"/>
<path d="M16.4 310.3h2.5v-.2zM16.4 310.1h2.5l-2.5 .2z"/>
<path d="M575.9 310.6h2.5v-.2zM575.9 310.4h2.5l-2.5 .2z"/>
<path d="M575.9 310.6h2.5v-.2zM575.9 310.4h2.5l-2.5 .2z"/>
<path d="M16.4 360.3h2.5v-.2zM16.4 360.1h2.5l-2.5 .2z"/>
<path d="M575.9 360.6h2.5v-.2zM575.9 360.4h2.5l-2.5 .2z"/>
<path d="M575.9 360.6h2.5v-.2zM575.9 360.4h2.5l-2.5 .2z"/>
<path d="M74.8 410.2l.2 2.5v-2.5zM74.8 410.2l.2 2.5h-.2z"/>
<path d="M124.8 410.2l.2 2.5v-2.5zM124.8 410.2l.2 2.5h-.2z"/>
<path d="M174.8 410.2l.2 2.5v-2.5zM174.8 410.2l.2 2.5h-.2z"/>
<path d="M224.8 410.2l.2 2.5v-2.5zM224.8 410.2l.2 2.5h-.2z"/>
<path d="M274.8 410.2l.2 2.5v-2.5zM274.8 410.2l.2 2.5h-.2z"/>
<path d="M324.8 410.2l.2 2.5v-2.5zM324.8 410.2l.2 2.5h-.2z"/>
<path d="M374.8 410.2l.2 2.5v-2.5zM374.8 410.2l.2 2.5h-.2z"/>
<path d="M424.8 410.2l.2 2.5v-2.5zM424.8 410.2l.2 2.5h-.2z"/>
<path d="M474.8 410.2l.2 2.5v-2.5zM474.8 410.2l.2 2.5h-.2z"/>
<path d="M524.8 410.2l.2 2.5v-2.5zM524.8 410.2l.2 2.5h-.2z"/>
<path d="M574.8 410.2l.2 2.5v-2.5zM574.8 410.2l.2 2.5h-.2z"/>
</g>
<path d="M549.9 160.2l30.7 4.3-5.7-4.3zM549.9 160.2l30.7 4.3h-30.7z" fill="#fff"/>
<path d="M549.9 160.2h25l5.7 4.3zM549.9 160.2l30.7 4.3h-30.7z" fill="none" stroke="#fff" stroke-width=".27"/>
<path d="M574.9 145.7h5.7l-5.7 14.5zM580.6 145.7l-5.7 14.5 5.7 4.3z" fill="#fff"/>
<path d="M574.9 145.7h5.7l-5.7 14.5zM580.6 145.7v18.8l-5.7-4.3zM549.9 160.2h25v-14.5h5.7v18.8h-30.7z" fill="none" stroke="#fff" stroke-width=".27"/>
<g fill="#000">
<path d="M524.9 160.3h50v-.2zM524.9 160.1h50l-50 .2z"/>
<path d="M524.9 210.3h50v-.2zM524.9 210.1h50l-50 .2z"/>
<path d="M524.9 227h50v-.2zM524.9 226.8h50l-50 .2z"/>
<path d="M524.9 243.5v.1l50-.1zM524.9 243.6l50-.1v.1z"/>
<path d="M524.9 243.6h50v-.1zM524.9 243.5h50l-50 .1z"/>
<path d="M524.9 260.1v.2l50-.2zM524.9 260.3l50-.2v.2z"/>
<path d="M524.9 260.1v.2l50-.2zM524.9 260.3l50-.2v.2z"/>
<path d="M524.9 276.8v.2l50-.2zM524.9 277l50-.2v.2z"/>
<path d="M524.9 260.1v.2l50-.2zM524.9 260.3l50-.2v.2z"/>
<path d="M524.9 260.1v.2l50-.2zM524.9 260.3l50-.2v.2z"/>
<path d="M524.9 293.5v.1l50-.1zM524.9 293.6l50-.1v.1z"/>
<path d="M524.9 293.5v.1l50-.1zM524.9 293.6l50-.1v.1z"/>
<path d="M524.9 315.2h50zM524.9 315.3l50-.1z"/>
<path d="M524.9 310.1v.2l50-.2zM524.9 310.3l50-.2v.2z"/>
<path d="M524.9 335.2h50zM524.9 335.3l50-.1z"/>
<path d="M524.9 330.2h50zM524.9 330.3l50-.1z"/>
<path d="M524.9 325.2h50zM524.9 325.3l50-.1z"/>
<path d="M524.9 320.2h50zM524.9 320.3l50-.1z"/>
<path d="M524.9 355.2h50zM524.9 355.3l50-.1z"/>
<path d="M524.9 350.2h50zM524.9 350.3l50-.1z"/>
<path d="M524.9 345.2h50zM524.9 345.3l50-.1z"/>
<path d="M524.9 340.2h50zM524.9 340.3l50-.1z"/>
<path d="M524.9 360.1v.2l50-.2zM524.9 360.3l50-.2v.2z"/>
<path d="M524.9 360.1v.2l50-.2zM524.9 360.3l50-.2v.2z"/>
<path d="M574.9 360.3h2.5v-.2zM574.9 360.1h2.5l-2.5 .2z"/>
<path d="M574.9 360.3h2.5v-.2zM574.9 360.1h2.5l-2.5 .2z"/>
<path d="M524.8 410.2v2.5h.2zM524.8 410.2h.2v2.5z"/>
<path d="M534.8 410.2l.2 2.5v-2.5zM534.8 410.2l.2 2.5h-.2z"/>
<path d="M549.8 410.2l.2 2.5v-2.5zM549.8 410.2l.2 2.5h-.2z"/>
<path d="M574.6 410.2l.5 2.5v-2.5zM574.6 410.2l.5 2.5h-.5z"/>
</g>
<g fill="none" stroke="#000" stroke-width=".27">
<path d="M524.9 160.3l50-.2v.2zM524.9 160.1h50l-50 .2zM524.9 210.3l50-.2v.2zM524.9 210.1h50l-50 .2zM524.9 227l50-.2v.2zM524.9 226.8h50l-50 .2zM524.9 243.6l50-.1v.1zM524.9 243.5h50l-50 .1zM524.9 260.1h50l-50 .2zM524.9 260.3l50-.2v.2zM524.9 276.8h50l-50 .2zM524.9 277l50-.2v.2z"/>
<path d="M524.9 293.5h50l-50 .1zM524.9 293.6l50-.1v.1zM524.9 315.2h50zM524.9 315.3l50-.1zM524.9 310.1h50l-50 .2zM524.9 310.3l50-.2v.2zM524.9 335.2h50zM524.9 335.3l50-.1zM524.9 330.2h50zM524.9 330.3l50-.1zM524.9 325.2h50zM524.9 325.3l50-.1z"/>
<path d="M524.9 320.2h50zM524.9 320.3l50-.1zM524.9 355.2h50zM524.9 355.3l50-.1zM524.9 350.2h50zM524.9 350.3l50-.1zM524.9 345.2h50zM524.9 345.3l50-.1zM524.9 340.2h50zM524.9 340.3l50-.1zM524.9 360.1h50l-50 .2zM524.9 360.3l50-.2v.2z"/>
<path d="M574.9 360.3l2.5-.2v.2zM574.9 360.1h2.5l-2.5 .2zM524.8 410.2l.2 2.5h-.2zM524.8 410.2h.2v2.5zM534.8 410.2h.2v2.5zM534.8 410.2l.2 2.5h-.2zM549.8 410.2h.2v2.5zM549.8 410.2l.2 2.5h-.2zM574.6 410.2h.5v2.5zM574.6 410.2l.5 2.5h-.5z"/>
</g>
<text font-size="13.4" x="533.8" y="390">A705</text>
<g font-size="5">
<text x="107.5" y="137.2">Gamba</text>
<text x="152.8" y="133.5">Superficie di appoggio</text>
<text x="375.2" y="157">4x</text>
<text x="338.2" y="170.7">8x</text>
<text x="408.9" y="170.4">4x</text>
<text x="438.6" y="169.1">4x</text>
<text x="535.3" y="184.4">JOKKMOKK</text>
<text x="536" y="190.5">_502.111.04</text>
<text x="118.5" y="222.8">4x</text>
<text x="205.3" y="247.4">1x</text>
<text x="120.9" y="252.3">Pino massiccio,</text>
<text x="121.3" y="258.3">vernice acrilica</text>
</g>
<g font-size="2.5">
<text x="44.5" y="6.6">1</text>
<text x="99.2" y="6.6">2</text>
<text x="149.2" y="6.6">3</text>
<text x="199.2" y="6.6">4</text>
<text x="249.2" y="6.6">5</text>
<text x="299.2" y="6.6">6</text>
<text x="349.2" y="6.6">7</text>
<text x="399.2" y="6.6">8</text>
<text x="449.2" y="6.6">9</text>
<text x="498.5" y="6.6">10</text>
<text x="548.5" y="6.6">11</text>
<text x="16.1" y="36.1">A</text>
<text x="577.1" y="36.4">A</text>
<text x="16.1" y="86.1">B</text>
<text x="577.1" y="86.4">B</text>
<text x="16.1" y="136.1">C</text>
<text x="577" y="136.4">C</text>
<text x="525.7" y="153.1">POLITECNICO DI MILANO</text>
<text x="525.8" y="159.2">C.L. DESIGN DEGLI INTERNI</text>
<text x="525.8" y="156.2">SCUOLA DEL DESIGN</text>
<text x="525.9" y="163">PROGETTO:</text>
<text x="16.1" y="186.1">D</text>
<text x="577" y="186.4">D</text>
<text x="525.9" y="213">CORSO:</text>
<text x="536.1" y="217.9">STRUMENTI E METODI</text>
<text x="539.9" y="221">DEL PROGETTO</text>
<text x="525.9" y="229.7">DOCENTE:</text>
<text x="16.1" y="236.1">E</text>
<text x="538.5" y="236.1">MARCO FERRARA</text>
<text x="577.1" y="236.4">E</text>
<text x="525.9" y="246.3">STUDENTI:</text>
<text x="538.8" y="251.3">PAOLO CALGARO</text>
<text x="525.9" y="263">OGGETTO:</text>
<text x="538.3" y="267.9">ESECUTIVI ARREDI</text>
<text x="525.9" y="279.7">NOTE:</text>
<text x="16.2" y="286.1">F</text>
<text x="549.4" y="286.1">-</text>
<text x="577.1" y="286.4">F</text>
<text x="525.9" y="296.3">NOME FILE:</text>
<text x="533" y="302.3">JOKKMOKK_502.111.04.dwg</text>
<text x="525.7" y="313.6">VERS</text>
<text x="565.3" y="313.6">DATA</text>
<text x="16" y="336.1">G</text>
<text x="576.9" y="336.4">G</text>
<text x="525.9" y="358.6">A</text>
<text x="559.5" y="358.6">2017.05.08</text>
<text x="525.9" y="363.1">TAVOLA NO.:</text>
<text x="560.6" y="363.1">07 DI</text>
<text x="569.2" y="363.1">16</text>
<text x="16.1" y="386.1">H</text>
<text x="577" y="386.4">H</text>
<text x="525.9" y="405.7">DATA:</text>
<text x="535.9" y="405.6">2017/05/08</text>
<text x="550.8" y="405.6">SCALA:1:10 1:2 1:1</text>
<text x="13.8" y="410.5" transform="rotate(-90 13.8 410.5)">DIRECTORY: C:\USERS\PAOLO\DOCUMENTS\DOCUMENTI\UNIVERSITÀ\STRUMENTI E METODI DEL PROGETTO\FASE 2\VV-D_3_CUCINA\JOKKMOKK_502.111.04.DWG | PLOTTED ON: 03/07/2017 21:31:56 | BY USER: PAOLO</text>
<text x="42.7" y="413.6">1</text>
<text x="99.2" y="413.6">2</text>
<text x="149.2" y="413.6">3</text>
<text x="199.2" y="413.6">4</text>
<text x="249.2" y="413.6">5</text>
<text x="299.2" y="413.6">6</text>
<text x="349.2" y="413.6">7</text>
<text x="399.2" y="413.6">8</text>
<text x="449.2" y="413.6">9</text>
<text x="498.5" y="413.6">10</text>
<text x="525.4" y="412.7">0</text>
<text x="525.8" y="408.6">REV:</text>
<text x="535.4" y="412.7">50mm</text>
<text x="535.9" y="408.6">A</text>
<text x="550.4" y="412.7">125mm</text>
<text x="550.8" y="408.6">FORMATO:</text>
<text x="566" y="412.7">250mm</text>
<text x="567.2" y="408.6">A2</text>
</g>
</svg>
